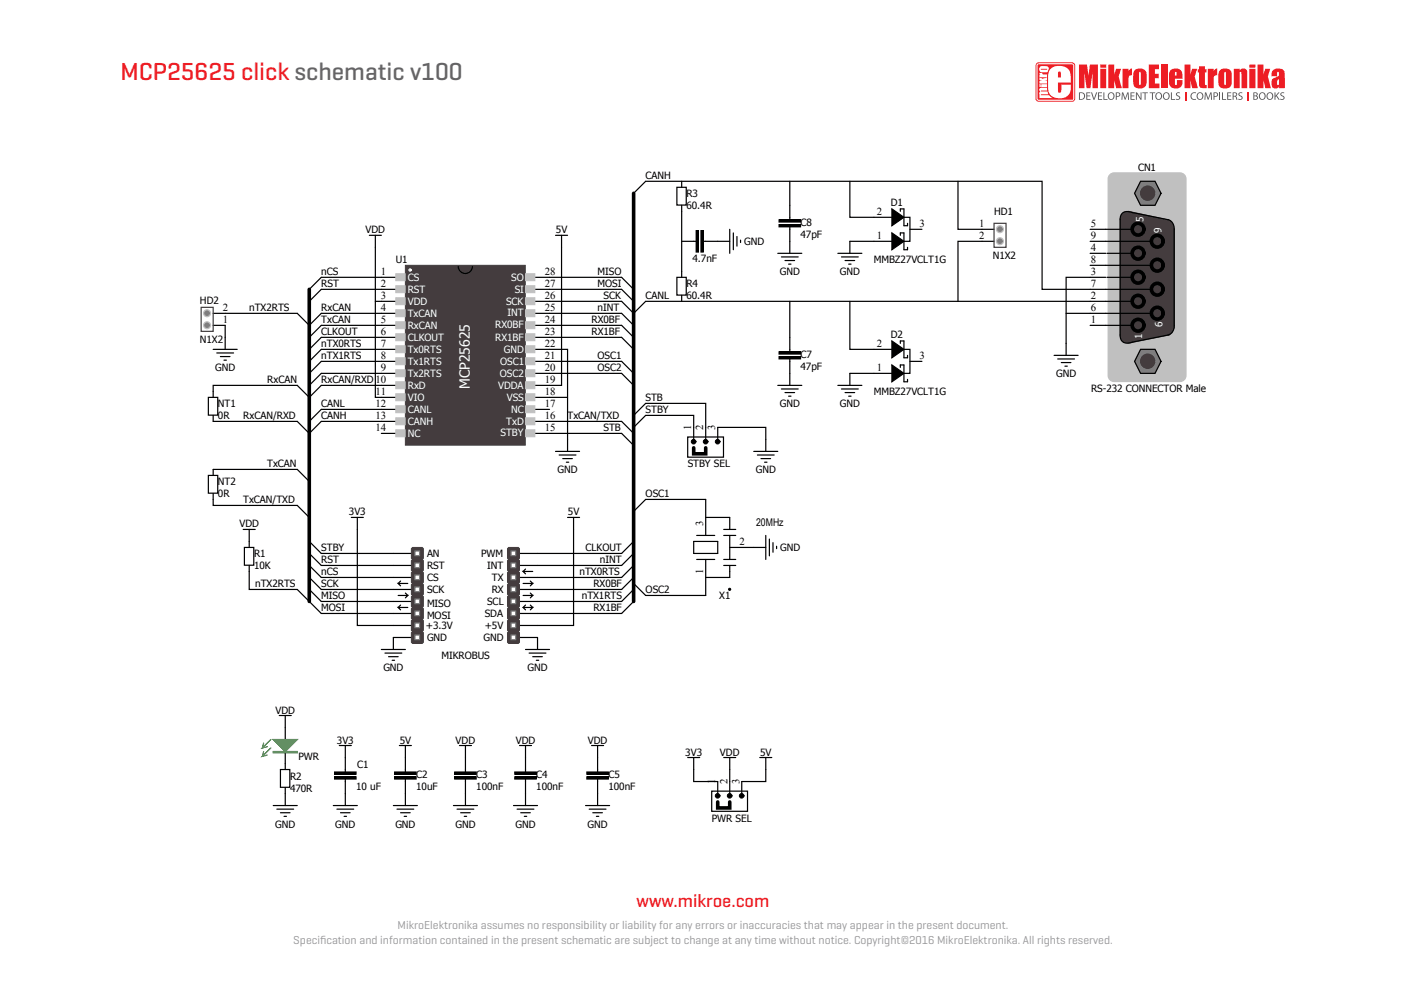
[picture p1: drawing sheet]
<svg xmlns="http://www.w3.org/2000/svg" width="297mm" height="210mm" viewBox="0 0 297 210" stroke-linecap="round" stroke-linejoin="round" font-family="sans-serif">
<!-- layer: Layer 1 -->
<g fill="#ed1d24">
<path d="M218.9 13.4l.5-.2h7a.69 .69 0 0 1 .7 .7v6.9a.69 .69 0 0 1-.7 .7h-7a.69 .69 0 0 1-.7-.7v-6.9z"/>
<path d="M227.9 13.6h1.7l.3 2.4 .3-2.4h1.7v5h-1.1v-3.3l-.5 3.3h-.8l-.4-3.3v3.3h-1.2z"/>
<path d="M234.1 13.6h1.3v2.1l.4-1.2h1l-.5 1.7 .7 2.4h-1.2l-.4-1.8v1.8h-1.3z"/>
<path d="M237.1 14.5h1.3l-.1 .6 .4-.5 .4-.1v1.4l-.5 .1-.2 .3v2.3h-1.3z"/>
<path d="M242.7 13.6h2.1v1h-.8v1h.8v.9h-.8v1.1h.9v1h-2.2z"/>
<path d="M245.2 13.6h1.3v5h-1.3z"/>
<path d="M250.2 13.6h1.2v2.1l.4-1.2h1.1l-.5 1.7 .6 2.4h-1.2l-.4-1.8v1.8h-1.2z"/>
<path d="M253.3 14h1.2v.6h.4v.7h-.4v2.2l.1 .4 .3 .1v.6h-.5a.92 .92 0 0 1-1-.2 .92 .92 0 0 1-.1-1v-2.1h-.3v-.7h.3z"/>
<path d="M255.1 14.5h1.3l-.1 .6 .4-.5 .4-.1v1.4l-.5 .1-.2 .3v2.3h-1.3z"/>
<path d="M260.6 14.5h1.3v.4a.91 .91 0 0 1 1.2-.3 .91 .91 0 0 1 .4 1.2v2.8h-1.3v-3.2l-.1-.2-.2 .2v3.2h-1.3z"/>
<path d="M265.6 13.6h1.3v2.1l.4-1.2h1l-.5 1.7 .7 2.4h-1.2l-.4-1.8v1.8h-1.3z"/>
<path d="M232.4 13.6h1.3v.7h-1.3zM232.4 14.5h1.3v4.1h-1.3z"/>
<path d="M239.7 14.8a1.46 1.46 0 0 1 1.7-.3 1.46 1.46 0 0 1 .8 1.5v1a1.46 1.46 0 0 1-1.1 1.7 1.46 1.46 0 0 1-1.7-1v-2zM240.7 15.2l-.1 2.3 .2 .5 .2-.2v-2.1l-.1-.4z"/>
<path d="M247.4 14.8a1.5 1.5 0 0 1 1.6-.2 1.5 1.5 0 0 1 .8 1.5v.6h-1.6v1.2h.4v-1h1.2a1.45 1.45 0 0 1-1.3 1.8 1.45 1.45 0 0 1-1.6-1.6l.1-1.8zM248.3 15.2l-.1 .8h.3v-.7z"/>
<path d="M257.7 14.8a1.46 1.46 0 0 1 1.7-.3 1.46 1.46 0 0 1 .8 1.5v1a1.46 1.46 0 0 1-1.1 1.7 1.46 1.46 0 0 1-1.7-1v-2zM258.7 15.2l-.1 2.3 .2 .5 .2-.2v-2.1l-.1-.4z"/>
<path d="M263.9 13.6h1.3v.7h-1.3zM263.9 14.5h1.3v4.1h-1.3z"/>
<path d="M269 14.8a1.44 1.44 0 0 1 1.5-.3 1.44 1.44 0 0 1 .9 1.2v2.9h-1.2v-.3a.91 .91 0 0 1-1.2 .3 .91 .91 0 0 1-.4-1.2v-.3a2.24 2.24 0 0 1 1.5-1.1l.1-.6-.2-.2-.2 .1v.8h-1.2v-.8zM270 16.8a.86 .86 0 0 0 0 1.2l.2-.2v-1.1z"/>
</g>
<g fill="#fff">
<path d="M219.2 13.4l-.3 .5 .1 7.2 .4 .2 7.3-.1 .2-.4v-7.2l-.5-.2zM219.3 13.6h7.1l.3 .1v7.1l-.1 .2-7.2 .1-.2-.2v-7z"/>
<path d="M219.6 17.8v.6h.2v-.6zM219.5 15.4l.3 .4h-.2v.5h1.6v-.6h-.9l-.1-.3zM220 17.8v.6h1.2v-.6zM219.6 16.4v.5l.5 .2h-.5v.6h1.6v-.6h-.6l.6-.2v-.5l-.9 .2zM219.7 18.6l-.2 .4 .2 .4-.2 .3 .2 .4h-.1v.6h2.8l-.8-.6h-1.7v-.2h1.6l-.2-.6-1.4-.1 1.3-.1v-.5zM219.7 14.1a.74 .74 0 0 0-.1 .9 .74 .74 0 0 0 .9 .3l.8-.1a.74 .74 0 0 0-.2-1.2zM219.9 14.6h1.3l-1.1 .1z"/>
<path d="M222 14.5a2.77 2.77 0 0 1 4 .6l.2 1v1.4h-2.7v1.6l.1 .5a.53 .53 0 0 0 .6-.3 .53 .53 0 0 0 0-.5v-.9h2a2.31 2.31 0 0 1-3 2.8 2.06 2.06 0 0 1-1.8-2.5l.1-2.7zM223.5 15.2v1.2h.6l-.1-1.2-.2-.1z"/>
</g>
<g fill="#ed1d24">
<path d="M250.3 19.5h.4v1.7h-.4z"/>
<path d="M263.4 19.5h.4v1.7h-.4z"/>
</g>
<g fill="#58595b">
<path d="M229.5 19.5h.8v.2h-.6v.5h.6v.1h-.6v.6h.7v.2h-.9z"/>
<path d="M230.5 19.5h.2l.4 1.4 .4-1.4h.3l-.6 1.6h-.2z"/>
<path d="M231.9 19.5h.9v.2h-.7v.5h.6v.1h-.6v.6h.7v.2h-.9z"/>
<path d="M233.1 19.5h.2v1.4h.7v.2h-.9z"/>
<path d="M237 19.5h.3l.4 1.3 .4-1.3h.3l.1 1.6h-.2l-.1-1.4-.5 1.4h-.1l-.4-1.4-.1 1.4h-.2z"/>
<path d="M238.8 19.5h.9v.2h-.7v.5h.6v.1h-.6v.6h.7v.2h-.9z"/>
<path d="M240 19.5h.2l.8 1.3-.1-1.3h.2v1.6h-.2l-.8-1.3v1.3h-.1z"/>
<path d="M241.3 19.5h1.2v.2h-.5v1.4h-.2v-1.4h-.5z"/>
<path d="M242.9 19.5h1.1v.2h-.5v1.4h-.2v-1.4h-.4z"/>
<path d="M247.3 19.5h.2v1.4h.7v.2h-.9z"/>
<path d="M248.5 19.7l.4-.2 .3 .1v.1l-.6 .1v.2l.3 .2a.46 .46 0 0 1 .4 .4 .46 .46 0 0 1-.2 .4h-.7v-.2l.4 .1 .3-.1v-.3l-.3-.1a.45 .45 0 0 1-.3-.7z"/>
<path d="M251.7 19.7l.6-.2 .4 .1-.1 .1a.64 .64 0 0 0-.9 .6 .64 .64 0 0 0 .9 .6l.1 .1a.82 .82 0 0 1-1.1-.2 .82 .82 0 0 1 .1-1.1z"/>
<path d="M254.5 19.5h.3l.4 1.3 .5-1.3h.2l.1 1.6h-.2v-1.4l-.5 1.4h-.2l-.4-1.4-.1 1.4h-.2z"/>
<path d="M257.6 19.5h.2v1.6h-.2z"/>
<path d="M258.1 19.5h.2v1.4h.7v.2h-.9z"/>
<path d="M259.2 19.5h.9v.2h-.7v.5h.6v.1h-.6v.6h.7v.2h-.9z"/>
<path d="M261.6 19.7l.5-.2 .3 .1v.1l-.6 .1v.2l.3 .2a.46 .46 0 0 1 .4 .4 .46 .46 0 0 1-.2 .4h-.7v-.2l.4 .1 .3-.1v-.3l-.3-.1a.45 .45 0 0 1-.4-.7z"/>
<path d="M269.2 19.5h.2v.8l.6-.8h.3l-.6 .7 .6 .9h-.2l-.5-.8-.2 .2v.6h-.2z"/>
<path d="M270.5 19.7l.4-.2 .4 .1-.1 .1-.5 .1v.2l.3 .2a.46 .46 0 0 1 .3 .4 .46 .46 0 0 1-.2 .4h-.7l.1-.2 .3 .1 .3-.1v-.3l-.2-.1a.45 .45 0 0 1-.4-.7z"/>
<path d="M227.9 19.5a.88 .88 0 0 1 1.3 .8 .88 .88 0 0 1-1.3 .8zM228.1 19.7v1.2a.66 .66 0 0 0 .9-.6 .66 .66 0 0 0-.9-.6z"/>
<path d="M234 20.3a.76 .76 0 0 1 1.5 0 .76 .76 0 0 1-1.5 0zM234.3 19.9a.58 .58 0 0 0 0 .8 .58 .58 0 0 0 .8 .1 .58 .58 0 0 0 .1-.9 .58 .58 0 0 0-.9 0z"/>
<path d="M235.7 19.5a.58 .58 0 0 1 .7 .1 .58 .58 0 0 1 .1 .7l-.6 .2v.6h-.2zM235.9 19.7v.6h.4a.32 .32 0 0 0 .2-.3 .32 .32 0 0 0-.2-.3z"/>
<path d="M244 20.3a.76 .76 0 0 1 1.5 0 .76 .76 0 0 1-1.5 0zM244.4 19.9a.58 .58 0 0 0-.1 .8 .58 .58 0 0 0 .8 .1 .58 .58 0 0 0 .1-.9 .58 .58 0 0 0-.8 0z"/>
<path d="M245.6 20.3a.76 .76 0 0 1 1.5 0 .76 .76 0 0 1-1.5 0zM246 19.9a.58 .58 0 0 0-.1 .8 .58 .58 0 0 0 .8 .1 .58 .58 0 0 0 .1-.9 .58 .58 0 0 0-.8 0z"/>
<path d="M252.7 20.3a.8 .8 0 0 1 1.6 0 .8 .8 0 0 1-1.6 0zM253.1 19.9a.58 .58 0 0 0-.1 .8 .58 .58 0 0 0 .9 .1 .58 .58 0 0 0 0-.9 .58 .58 0 0 0-.8 0z"/>
<path d="M256.3 19.5a.58 .58 0 0 1 .8 .1 .58 .58 0 0 1 .1 .7l-.7 .2v.6h-.2zM256.5 19.7v.6h.4a.32 .32 0 0 0 .2-.3 .32 .32 0 0 0-.2-.3z"/>
<path d="M260.4 19.5a.55 .55 0 0 1 .7 0 .55 .55 0 0 1 .1 .7l-.2 .1 .4 .8h-.2l-.2-.6-.2-.1h-.2v.7h-.2zM260.6 19.7v.6l.5-.2v-.3z"/>
<path d="M264.8 19.5a.52 .52 0 0 1 .6 0 .52 .52 0 0 1 .2 .7h-.2a.47 .47 0 0 1 .3 .7 .47 .47 0 0 1-.6 .2h-.3zM265 19.7v.5l.4-.1v-.3zM265 20.3v.6l.5-.1v-.3z"/>
<path d="M265.9 20.3a.76 .76 0 0 1 1.5 0 .76 .76 0 0 1-1.5 0zM266.3 19.9a.58 .58 0 0 0-.1 .8 .58 .58 0 0 0 .8 .1 .58 .58 0 0 0 .1-.9 .58 .58 0 0 0-.8 0z"/>
<path d="M267.5 20.3a.76 .76 0 0 1 1.5 0 .76 .76 0 0 1-1.5 0zM267.9 19.9a.58 .58 0 0 0-.1 .8 .58 .58 0 0 0 .8 .1 .58 .58 0 0 0 .1-.9 .58 .58 0 0 0-.8 0z"/>
</g>
<g fill="none" stroke="#000" stroke-width=".25">
<path d="M83.1 116.9h3.8M83.1 119.5h3.8M109.7 116.9h3.8M109.7 119.5h3.8M83.1 122h3.8M83.1 124.5h3.8M83.1 127.1h3.8M83.1 129.6h3.8M83.1 132.1h3.8M83.1 134.7h3.8M109.7 122h3.8M109.7 124.5h3.8"/>
<path d="M109.7 127.1h3.8M109.7 129.6h3.8M109.7 132.1h3.8M109.7 134.7h3.8"/>
</g>
<path d="M87.2 115.7h2l.2 .2v2l-.2 .3h-2l-.3-.3v-2z" fill-rule="evenodd" fill="#443c3e"/>
<path d="M86.9 115.9l.3-.2h2l.2 .2v2l-.2 .3h-2l-.3-.3z" fill="none" stroke="#443c3e" stroke-width=".21"/>
<path d="M87.2 118.2h2l.2 .2v2.1l-.2 .2h-2l-.3-.2v-2.1z" fill-rule="evenodd" fill="#443c3e"/>
<path d="M86.9 118.4l.3-.2h2l.2 .2v2.1l-.2 .2h-2l-.3-.2z" fill="none" stroke="#443c3e" stroke-width=".21"/>
<g fill="#fff" stroke="#808080" stroke-width=".25">
<path d="M87.7 116.4h.9v1h-.9z"/>
<path d="M87.7 119h.9v.9h-.9z"/>
</g>
<path d="M87.2 120.7h2l.2 .3v2l-.2 .3h-2l-.3-.3v-2z" fill-rule="evenodd" fill="#443c3e"/>
<path d="M86.9 121l.3-.3h2l.2 .3v2l-.2 .3h-2l-.3-.3z" fill="none" stroke="#443c3e" stroke-width=".21"/>
<path d="M87.2 123.3h2l.2 .2v2l-.2 .3h-2l-.3-.3v-2z" fill-rule="evenodd" fill="#443c3e"/>
<path d="M86.9 123.5l.3-.2h2l.2 .2v2l-.2 .3h-2l-.3-.3z" fill="none" stroke="#443c3e" stroke-width=".21"/>
<g fill="#fff" stroke="#808080" stroke-width=".25">
<path d="M87.7 121.5h.9v1h-.9z"/>
<path d="M87.7 124h.9v1h-.9z"/>
</g>
<path d="M87.2 125.8h2l.2 .3v2l-.2 .2h-2l-.3-.2v-2z" fill-rule="evenodd" fill="#443c3e"/>
<path d="M86.9 126.1l.3-.3h2l.2 .3v2l-.2 .2h-2l-.3-.2z" fill="none" stroke="#443c3e" stroke-width=".21"/>
<path d="M87.2 128.3h2l.2 .3v2l-.2 .3h-2l-.3-.3v-2z" fill-rule="evenodd" fill="#443c3e"/>
<path d="M86.9 128.6l.3-.3h2l.2 .3v2l-.2 .3h-2l-.3-.3z" fill="none" stroke="#443c3e" stroke-width=".21"/>
<g fill="#fff" stroke="#808080" stroke-width=".25">
<path d="M87.7 126.6h.9v.9h-.9z"/>
<path d="M87.7 129.1h.9v1h-.9z"/>
</g>
<path d="M87.2 130.9h2l.2 .2v2.1l-.2 .2h-2l-.3-.2v-2.1z" fill-rule="evenodd" fill="#443c3e"/>
<path d="M86.9 131.1l.3-.2h2l.2 .2v2.1l-.2 .2h-2l-.3-.2z" fill="none" stroke="#443c3e" stroke-width=".21"/>
<path d="M87.2 133.4h2l.2 .3v2l-.2 .2h-2l-.3-.2v-2z" fill-rule="evenodd" fill="#443c3e"/>
<path d="M86.9 133.7l.3-.3h2l.2 .3v2l-.2 .2h-2l-.3-.2z" fill="none" stroke="#443c3e" stroke-width=".21"/>
<g fill="#fff" stroke="#808080" stroke-width=".25">
<path d="M87.7 131.6h.9v1h-.9z"/>
<path d="M87.7 134.2h.9v.9h-.9z"/>
</g>
<path d="M107.5 115.7h2l.2 .2v2l-.2 .3h-2l-.3-.3v-2z" fill-rule="evenodd" fill="#443c3e"/>
<path d="M107.2 115.9l.3-.2h2l.2 .2v2l-.2 .3h-2l-.3-.3z" fill="none" stroke="#443c3e" stroke-width=".21"/>
<path d="M107.5 118.2h2l.2 .2v2.1l-.2 .2h-2l-.3-.2v-2.1z" fill-rule="evenodd" fill="#443c3e"/>
<path d="M107.2 118.4l.3-.2h2l.2 .2v2.1l-.2 .2h-2l-.3-.2z" fill="none" stroke="#443c3e" stroke-width=".21"/>
<g fill="#fff" stroke="#808080" stroke-width=".25">
<path d="M108 116.4h.9v1h-.9z"/>
<path d="M108 119h.9v.9h-.9z"/>
</g>
<path d="M107.5 120.7h2l.2 .3v2l-.2 .3h-2l-.3-.3v-2z" fill-rule="evenodd" fill="#443c3e"/>
<path d="M107.2 121l.3-.3h2l.2 .3v2l-.2 .3h-2l-.3-.3z" fill="none" stroke="#443c3e" stroke-width=".21"/>
<path d="M107.5 123.3h2l.2 .2v2l-.2 .3h-2l-.3-.3v-2z" fill-rule="evenodd" fill="#443c3e"/>
<path d="M107.5 123.3h2l.2 .2v2l-.2 .3h-2l-.3-.3v-2z" fill="none" stroke="#443c3e" stroke-width=".21"/>
<g fill="#fff" stroke="#808080" stroke-width=".25">
<path d="M108 121.5h.9v1h-.9z"/>
<path d="M108 124h.9v1h-.9z"/>
</g>
<path d="M107.5 125.8h2l.2 .3v2l-.2 .2h-2l-.3-.2v-2z" fill-rule="evenodd" fill="#443c3e"/>
<path d="M107.2 126.1l.3-.3h2l.2 .3v2l-.2 .2h-2l-.3-.2z" fill="none" stroke="#443c3e" stroke-width=".21"/>
<path d="M107.5 128.3h2l.2 .3v2l-.2 .3h-2l-.3-.3v-2z" fill-rule="evenodd" fill="#443c3e"/>
<path d="M107.2 128.6l.3-.3h2l.2 .3v2l-.2 .3h-2l-.3-.3z" fill="none" stroke="#443c3e" stroke-width=".21"/>
<g fill="#fff" stroke="#808080" stroke-width=".25">
<path d="M108 126.6h.9v.9h-.9z"/>
<path d="M108 129.1h.9v1h-.9z"/>
</g>
<path d="M107.5 130.9h2l.2 .2v2.1l-.2 .2h-2l-.3-.2v-2.1z" fill-rule="evenodd" fill="#443c3e"/>
<path d="M107.2 131.1l.3-.2h2l.2 .2v2.1l-.2 .2h-2l-.3-.2z" fill="none" stroke="#443c3e" stroke-width=".21"/>
<path d="M107.5 133.4h2l.2 .3v2l-.2 .2h-2l-.3-.2v-2z" fill-rule="evenodd" fill="#443c3e"/>
<path d="M107.2 133.7l.3-.3h2l.2 .3v2l-.2 .2h-2l-.3-.2z" fill="none" stroke="#443c3e" stroke-width=".21"/>
<g fill="#fff" stroke="#808080" stroke-width=".25">
<path d="M108 131.6h.9v1h-.9z"/>
<path d="M108 134.2h.9v.9h-.9z"/>
</g>
<g fill="none" stroke="#000" stroke-width=".25">
<path d="M143 39.6h2v3.7h-2zM144 38.3v1.3M143 58.6h2v3.7h-2zM144 43.4v1.2M144 57.3v1.3M144 51h3M148.6 51h3M166.8 43.4v3M166.8 47.9v3.1M230.3 51h3.3M230.3 48.4h3.3M230.3 53.5h3.3"/>
<path d="M230.3 56.1h3.3M230.3 58.6h3.3M144 62.4v1.3M166.8 71.3v3M166.8 75.8v3.1M230.3 61.1h3.3M230.3 63.7h3.3M230.3 66.2h3.3M230.3 68.7h3.3M44 84h2v3.7h-2zM45 82.7v1.3M45 87.8v1.2"/>
<path d="M45 99.2v1.2M145.3 92.3h7.5v4.3h-7.5zM146.5 90.3v2.5M149.1 90.3v2.5M151.6 92.8v-2.5h10.2v5.1M159.2 95.4h5.1M160 96.1h3.5M160.7 96.9h2.1M161.5 97.7h.5M44 100.4h2v3.8h-2zM45 104.2v1.3M51.6 115.7h2v3.7h-2z"/>
<path d="M52.6 114.4v1.3M52.6 119.5v1.2M74.2 109.3h2.5M75.5 109.3v22.8h7.6M119.9 109.3h2.5M121.2 109.3v22.8h-7.7M80.6 137.2h5M81.3 138h3.6M82.1 138.7h2M82.8 139.5h.5M83.1 134.7v2.5M84.1 125.8h2l-.5 .5"/>
<path d="M84.6 127.8l-.5 .5M84.6 122.8l-.5 .5M85.6 125.3l.5 .5M86.1 128.3h-2l.5 .5M86.1 123.3h-2l.5 .5M110.5 123.3h2l-.5 .5M110.5 125.8h2l-.5 .5M110.5 128.3h2l-.5 .5M110.5 128.3l.5 .5M111 120.2l-.5 .5M111 127.8l-.5 .5M111 137.2h5.1"/>
<path d="M111.8 138h3.5M112 122.8l.5 .5M112 125.3l.5 .5M112 127.8l.5 .5M112.5 120.7h-2l.5 .5M112.5 138.7h2.1M113.3 139.5h.5M113.5 134.7v2.5M71.7 157.5h2.5M72.9 157.5v5.6M84.4 157.5h2.5M85.6 157.5v5.6"/>
<path d="M97.1 157.5h2.5M98.3 157.5v5.6M109.7 157.5h2.6M111 157.5v5.6M125 157.5h2.5M126.2 157.5v5.6M59.2 162.6h2v3.7h-2zM60.3 161.3v1.3M60.3 166.4v1.3M70.4 170.2h5.1M71.2 170.9h3.5M71.9 171.7h2.1"/>
<path d="M72.7 172.5h.5M72.9 164.6v5.6M83.1 170.2h5.1M83.9 170.9h3.5M84.6 171.7h2M85.4 172.5h.5M85.6 164.6v5.6M95.8 170.2h5.1M96.5 170.9h3.6M97.3 171.7h2M98.1 172.5h.5M98.3 164.6v5.6"/>
<path d="M108.5 170.2h5M109.2 170.9h3.6M110 171.7h2M110.8 172.5h.5M111 164.6v5.6M123.7 170.2h5.1M124.5 170.9h3.5M125.2 171.7h2M126 172.5h.5M126.2 164.6v5.6M145.3 160h2.5M146.5 160v5.1h5.1v2.5"/>
<path d="M150.3 167.1h7.6v4.3h-7.6zM152.9 160h2.5M154.1 160v7.6M160.5 160h2.5M161.8 160v5.1h-5.1v2.5"/>
</g>
<g fill="#000">
<path d="M147 48.7h.6v4.6h-.6z" fill-rule="evenodd"/>
<path d="M148.1 48.7h.5v4.6h-.5z" fill-rule="evenodd"/>
<path d="M164.6 47.4h4.5v.5h-4.5z" fill-rule="evenodd"/>
<path d="M164.6 46.4h4.5v.5h-4.5z" fill-rule="evenodd"/>
<path d="M164.6 75.3h4.5v.5h-4.5z" fill-rule="evenodd"/>
<path d="M164.6 74.3h4.5v.5h-4.5z" fill-rule="evenodd"/>
<path d="M70.7 164.1h4.5v.5h-4.5z" fill-rule="evenodd"/>
<path d="M70.7 163.1h4.5v.5h-4.5z" fill-rule="evenodd"/>
<path d="M83.3 164.1h4.6v.5h-4.6z" fill-rule="evenodd"/>
<path d="M83.3 163.1h4.6v.5h-4.6z" fill-rule="evenodd"/>
<path d="M96 164.1h4.6v.5h-4.6z" fill-rule="evenodd"/>
<path d="M96 163.1h4.6v.5h-4.6z" fill-rule="evenodd"/>
<path d="M108.7 164.1h4.6v.5h-4.6z" fill-rule="evenodd"/>
<path d="M108.7 163.1h4.6v.5h-4.6z" fill-rule="evenodd"/>
<path d="M123.9 164.1h4.6v.5h-4.6z" fill-rule="evenodd"/>
<path d="M123.9 163.1h4.6v.5h-4.6z" fill-rule="evenodd"/>
</g>
<g fill="none" stroke="#000" stroke-width=".21">
<path d="M147 48.7h.6v4.6h-.6zM148.1 48.7h.5v4.6h-.5zM164.6 47.4h4.5v.5h-4.5zM164.6 46.4h4.5v.5h-4.5zM164.6 75.3h4.5v.5h-4.5zM164.6 74.3h4.5v.5h-4.5zM70.7 164.1h4.5v.5h-4.5zM70.7 163.1h4.5v.5h-4.5zM83.3 164.1h4.6v.5h-4.6zM83.3 163.1h4.6v.5h-4.6zM96 164.1h4.6v.5h-4.6zM96 163.1h4.6v.5h-4.6z"/>
<path d="M108.7 164.1h4.6v.5h-4.6zM108.7 163.1h4.6v.5h-4.6zM123.9 164.1h4.6v.5h-4.6zM123.9 163.1h4.6v.5h-4.6z"/>
</g>
<path d="M133.8 40.8v86.3M65.3 61.1v66M146.5 94.6v1.3h2.6v-1.3M151.6 169.4v1.3h2.5v-1.3" fill="none" stroke="#000" stroke-width=".76"/>
<g fill="#000" stroke="#000" stroke-width=".21">
<path d="M146.1 93.1a.48 .48 0 0 0 .3 .7 .48 .48 0 0 0 .6-.5h-.5h.5a.48 .48 0 0 0-.3-.4 .48 .48 0 0 0-.6 .2zM146.5 93.3h.5z" fill-rule="evenodd"/>
<path d="M148.6 93.1a.48 .48 0 0 0 .3 .7 .48 .48 0 0 0 .6-.5h-.5h.5a.48 .48 0 0 0-.3-.4 .48 .48 0 0 0-.6 .2zM149 93.3h.5z" fill-rule="evenodd"/>
<path d="M151.2 93.1a.48 .48 0 0 0 .2 .7 .48 .48 0 0 0 .7-.5h-.5h.5a.48 .48 0 0 0-.4-.4 .48 .48 0 0 0-.5 .2zM151.6 93.3h.5z" fill-rule="evenodd"/>
<path d="M151.2 167.9a.48 .48 0 0 0 .2 .7 .48 .48 0 0 0 .7-.4l-.5-.1 .5 .1a.48 .48 0 0 0-.4-.5 .48 .48 0 0 0-.5 .2zM151.6 168.1l.5 .1z" fill-rule="evenodd"/>
<path d="M153.7 167.9a.48 .48 0 0 0 .3 .7 .48 .48 0 0 0 .6-.4l-.5-.1 .5 .1a.48 .48 0 0 0-.3-.5 .48 .48 0 0 0-.6 .2zM154.1 168.1l.5 .1z" fill-rule="evenodd"/>
<path d="M156.3 167.9a.48 .48 0 0 0 .2 .7 .48 .48 0 0 0 .6-.4l-.4-.1 .4 .1a.48 .48 0 0 0-.3-.5 .48 .48 0 0 0-.5 .2zM156.7 168.1l.4 .1z" fill-rule="evenodd"/>
</g>
<path d="M234.3 37l.7-.4 .4-.1h13.9a1.27 1.27 0 0 1 1.2 1.3v41.5a1.27 1.27 0 0 1-1.2 1.3h-13.9a1.27 1.27 0 0 1-1.3-1.3v-41.5z" fill="#c0c0c0"/>
<path d="M234.3 37l.7-.4 .4-.1h13.9a1.27 1.27 0 0 1 1.2 1.3v41.5a1.27 1.27 0 0 1-1.2 1.3h-13.9a1.27 1.27 0 0 1-1.3-1.3v-41.5z" fill="none" stroke="#c0c0c0" stroke-width=".25"/>
<path d="M236.9 45.4l.5-.5 1-.3 8.1 1.8 .8 .3 .5 .7 .2 1v20.8l-.5 1.1-.5 .5-8.6 1.7-1-.2-.5-.5-.3-.8v-24.8z" fill-rule="evenodd" fill="#443c3e"/>
<path d="M236.9 45.4l.5-.5 1-.3 8.1 1.8 .8 .3 .5 .7 .2 1v20.8l-.5 1.1-.5 .5-8.6 1.7-1-.2-.5-.5-.3-.8v-24.8z" fill="none" stroke="#443c3e" stroke-width=".21"/>
<path d="M233.6 56.1h9.6M233.6 51h9.6M233.6 48.4h5.6M233.8 58.6h5.4M233.8 53.5h5.4M237 45.1a2.08 2.08 0 0 1 2.2-.2l7.6 1.5 .4 .2a2.08 2.08 0 0 1 .8 1.8v20.3a1.88 1.88 0 0 1-1.2 2.1l-7.8 1.5a1.6 1.6 0 0 1-2.4-1.5v-24.6zM233.6 66.2h9.6M233.6 61.1h9.6M233.6 68.7h5.8M233.6 63.7h5.6" fill="none" stroke="#000" stroke-width=".25"/>
<g fill="none" stroke="#000" stroke-width=".76">
<circle cx="240.4" cy="58.6" r="1.24"/>
<circle cx="240.4" cy="53.5" r="1.24"/>
<circle cx="240.4" cy="48.4" r="1.24"/>
<circle cx="244.5" cy="56" r="1.24"/>
<circle cx="244.5" cy="51" r="1.24"/>
<circle cx="240.4" cy="68.7" r="1.24"/>
<circle cx="240.4" cy="63.6" r="1.24"/>
<circle cx="244.5" cy="61.1" r="1.24"/>
<circle cx="244.5" cy="66.2" r="1.24"/>
</g>
<path d="M240.9 38.3h3.1l1.2 2.5-1.2 2.6h-3.1l-1.2-2.6z" fill-rule="evenodd" fill="#808080"/>
<path d="M240.9 38.3h3.1l1.2 2.5-1.2 2.6h-3.1l-1.2-2.6z" fill="none" stroke="#808080" stroke-width=".21"/>
<path d="M240.9 38.3h3.1l1.2 2.5-1.2 2.6h-3.1l-1.2-2.6z" fill="none" stroke="#000" stroke-width=".25"/>
<circle cx="242.4" cy="40.8" r="1.75" fill="#443c3e" stroke="#808080" stroke-width=".21"/>
<path d="M240.9 73.8h3.1l1.2 2.5-1.2 2.6h-3.1l-1.2-2.6z" fill-rule="evenodd" fill="#808080"/>
<path d="M240.9 73.8h3.1l1.2 2.5-1.2 2.6h-3.1l-1.2-2.6z" fill="none" stroke="#808080" stroke-width=".21"/>
<path d="M240.9 73.8h3.1l1.2 2.5-1.2 2.6h-3.1l-1.2-2.6z" fill="none" stroke="#000" stroke-width=".25"/>
<circle cx="242.4" cy="76.3" r="1.75" fill="#443c3e" stroke="#808080" stroke-width=".21"/>
<g fill="none" stroke="#000" stroke-width=".25">
<path d="M166.8 38.3v5.1M179.5 38.3v7.6h8.9M202.4 38.3v10.1h7.6M116.1 58.6h15.2M131.3 58.6l2.5 2.5M133.8 40.8l2.6-2.5h83.7v22.8h10.2M144 44.6v12.7M151.6 51h2.5M154.1 48.4v5.1M154.9 49.2v3.6M155.7 50v2M156.4 50.7v.5"/>
<path d="M164.3 53.5h5.1M165.1 54.3h3.5M165.8 55h2.1M166.6 55.8h.5M166.8 51v2.5M177 53.5h5.1M177.7 54.3h3.6M178.5 55h2M179.3 55.8h.5M188.4 51h-8.9v2.5M188.4 49.2l2.5 1.8-2.5 1.8zM188.4 44.1l2.5 1.8-2.5 1.8z"/>
<path d="M190.2 49.7v-.5h.7v3.6h.8v-.5M190.2 44.6v-.5h.7v3.6h.8v-.5M190.9 45.9h1.3v5.1h-1.3M192.2 48.4h2.6M210 51h-7.6v12.7M80.6 78.9h-12.7l-2.6 2.5M80.6 73.8h-12.7l-2.6 2.5M80.6 76.3h-12.7l-2.6 2.6M80.6 68.7h-12.7l-2.6 2.6M80.6 71.3h-12.7l-2.6 2.5M80.6 66.2h-12.7l-2.6 2.5M116.1 78.9h15.2l2.5 2.5"/>
<path d="M116.1 76.3h15.2l2.5 2.6M116.1 68.7h15.2l2.5 2.6M116.1 71.3h15.2l2.5 2.5M166.8 63.7v7.6M166.8 78.9v2.5M179.5 63.7v10.1h8.9M188.4 78.9h-8.9v2.5M188.4 77.1l2.5 1.8-2.5 1.8zM188.4 72l2.5 1.8-2.5 1.8zM190.2 72.5v-.5h.7v3.6h.8v-.5M190.2 77.6v-.5h.7v3.6h.8v-.5M190.9 73.8h1.3v5.1h-1.3"/>
<path d="M192.2 76.3h2.6M230.3 63.7h-93.9l-2.6 2.5M45 82.7v-1.3h17.8l2.5 2.6M45 89h17.8l2.5 2.6 2.6-2.6h12.7M45 99.2h17.8l2.5 2.5M80.6 86.5h-12.7l-2.6 2.5M116.1 89h15.2l2.5 2.6M116.1 91.6h15.2l2.5 2.5M164.3 81.4h5.1M165.1 82.2h3.5M165.8 82.9h2.1M166.6 83.7h.5"/>
<path d="M177 81.4h5.1M177.7 82.2h3.6M178.5 82.9h2M179.3 83.7h.5M45 105.5v1.3h17.8l2.5 2.5M65.3 114.4l2.6 2.5h15.2M65.3 116.9l2.6 2.6h15.2M65.3 119.5l2.6 2.5h15.2M133.8 114.4l-2.5 2.5h-17.8M133.8 116.9l-2.5 2.6h-17.8M133.8 119.5l-2.5 2.5h-17.8M65.3 122l2.6 2.5h15.2"/>
<path d="M65.3 124.5l2.6 2.6h15.2M65.3 127.1l2.6 2.5h15.2M133.8 122l-2.5 2.5h-17.8M133.8 124.5l-2.5 2.6h-17.8M133.8 127.1l-2.5 2.5h-17.8M60.3 153.7v2.5M60.3 158.8v2.5"/>
</g>
<path d="M188.4 49.2l2.5 1.8-2.5 1.8zM188.4 44.1l2.5 1.8-2.5 1.8zM188.4 77.1l2.5 1.8-2.5 1.8zM188.4 72l2.5 1.8-2.5 1.8z" fill="#000"/>
<g fill="#c0c0c0" stroke="#c0c0c0" stroke-width=".25">
<circle cx="211.2" cy="51" r=".74"/>
<circle cx="211.2" cy="48.4" r=".74"/>
</g>
<g fill="#808080" stroke="#808080" stroke-width=".21">
<circle cx="211.2" cy="51" r=".48"/>
<circle cx="211.2" cy="48.4" r=".48"/>
</g>
<path d="M210 47.2h2.5v5.1h-2.5z" fill="none" stroke="#443c3e" stroke-width=".25"/>
<path d="M57.7 158.8h5.1v.2h-5.1zM57.7 158.9h5.1" fill="none" stroke="#00bf00" stroke-width=".25"/>
<path d="M57.7 156.2h5.1l-2.5 2.6z" fill="#00bf00"/>
<path d="M55.7 158.8l-.3 1M55.7 157l-.3 1M57.2 158l-1.8 1.8 1-.3M57.2 156.2l-1.8 1.8 1-.2M57.7 156.2h5.1l-2.5 2.6z" fill="none" stroke="#00bf00" stroke-width=".25"/>
<g fill="none" stroke="#000" stroke-width=".25">
<path d="M78 49.7h2.6M79.3 49.7v34.3h4.3M83.6 58.6h-15.7l-2.6 2.5M99.8 56.3a1.5 1.5 0 0 1-1.5 1.5 1.5 1.5 0 0 1-1.5-1.5M113 58.6h3.1M117.4 49.7h2.5M118.6 49.7v31.7h-5.6M230.3 58.6h-5.1v16.5M45 68.7h2.6v5.1M45 66.2h17.8l2.5 2.5M45 73.8h5.1M45.8 74.6h3.5"/>
<path d="M46.6 75.3h2M47.3 76.1h.5M79.3 63.7h4.3M80.6 68.7h3M80.6 66.2h3M80.6 73.8h3M80.6 71.3h3M80.6 76.3h3M80.6 78.9h3M83.6 61.1h-15.7l-2.6 2.6M113 73.8h6.9v21.6M113 68.7h3.1"/>
<path d="M113 66.2h18.3l2.5 2.5M113 61.1h18.3l2.5 2.6M113 63.7h18.3l2.5 2.5M113 71.3h3.1M113 76.3h3.1M113 78.9h3.1M222.7 75.1h5M223.4 75.8h3.6M224.2 76.6h2M224.9 77.4h.6M225.2 66.2h5.1M80.6 86.5h3"/>
<path d="M80.6 89h3M80.6 91.6h3M83.6 81.4h-15.7l-2.6 2.6M113 84h6.9M113 86.5h3.1M113 89h3.1M113 91.6h3.1M117.4 95.4h5M118.1 96.1h3.6M118.9 96.9h2M119.6 97.7h.5M133.8 90.3l2.6-2.5h10.1v2.5"/>
<path d="M133.8 87.8l2.6-2.6h12.7v5.1M51.4 111.9h2.5M52.6 111.9v2.5M133.8 108l2.6-2.5h12.7v7.6M146.5 114.4h5.1v2.5h-5.1zM147.2 113.1h3.8M147.2 118.2h3.8M149.1 109.3h5v2.6M149.1 118.2v7.6h-12.7l-2.6-2.5M152.9 111.9h2.5M152.9 119.5h2.5M152.9 113.1h2.5"/>
<path d="M152.9 118.2h2.5M154.1 115.7h7.7M154.1 113.1v5.1M154.1 119.5v2.5h-5M161.8 113.1v5.1M162.5 113.9v3.5M163.3 114.6v2.1M164 115.4v.5M52.6 120.7v3.8h10.2l2.5 2.6M59 151.2h2.5M60.3 151.2v2.5M57.7 170.2h5.1"/>
<path d="M58.5 170.9h3.5M59.2 171.7h2.1M60 172.5h.5M60.3 167.6v2.6"/>
</g>
<g fill="#c0c0c0" stroke="#c0c0c0" stroke-width=".25">
<circle cx="43.7" cy="66.2" r=".74"/>
<circle cx="43.7" cy="68.7" r=".74"/>
</g>
<g fill="#808080" stroke="#808080" stroke-width=".21">
<circle cx="43.7" cy="66.2" r=".48"/>
<circle cx="43.7" cy="68.7" r=".48"/>
</g>
<path d="M42.5 64.9h2.5v5.1h-2.5z" fill="none" stroke="#443c3e" stroke-width=".25"/>
<path d="M85.6 56.1h25.4v37.9h-25.4z" fill="#443c3e" stroke="#443c3e" stroke-width=".21"/>
<g fill="#c0c0c0" stroke="#c0c0c0" stroke-width=".21">
<path d="M83.6 57.8h2v1.5h-2z"/>
<path d="M83.6 60.4h2v1.4h-2z"/>
<path d="M83.6 62.9h2v1.5h-2z"/>
<path d="M83.6 65.4h2v1.5h-2z"/>
<path d="M83.6 68h2v1.4h-2z"/>
<path d="M83.6 70.5h2v1.5h-2z"/>
<path d="M83.6 73h2v1.5h-2z"/>
<path d="M83.6 75.6h2v1.5h-2z"/>
<path d="M83.6 78.1h2v1.5h-2z"/>
<path d="M83.6 80.7h2v1.4h-2z"/>
<path d="M83.6 83.2h2v1.5h-2z"/>
<path d="M83.6 85.7h2v1.5h-2z"/>
<path d="M83.6 88.3h2v1.4h-2z"/>
<path d="M83.6 90.8h2v1.5h-2z"/>
<path d="M111 57.8h2v1.5h-2z"/>
<path d="M111 60.4h2v1.4h-2z"/>
<path d="M111 62.9h2v1.5h-2z"/>
<path d="M111 65.4h2v1.5h-2z"/>
<path d="M111 68h2v1.4h-2z"/>
<path d="M111 70.5h2v1.5h-2z"/>
<path d="M111 73h2v1.5h-2z"/>
<path d="M111 75.6h2v1.5h-2z"/>
<path d="M111 78.1h2v1.5h-2z"/>
<path d="M111 80.7h2v1.4h-2z"/>
<path d="M111 83.2h2v1.5h-2z"/>
<path d="M111 85.7h2v1.5h-2z"/>
<path d="M111 88.3h2v1.4h-2z"/>
<path d="M111 90.8h2v1.5h-2z"/>
</g>
<circle cx="86.6" cy="57" r=".23" fill="none" stroke="#fff" stroke-width=".25"/>
<circle cx="154.1" cy="124.5" r=".23" fill="#000" stroke="#000" stroke-width=".21"/>
<text font-size="5.3" fill="#ed1d24" x="25.4" y="16.9">MCP25625 click schematic v100</text>
<text font-size="3.9" fill="#ed1d24" x="134.5" y="191.6">www.mikroe.com</text>
<text font-size="3" fill="#fff" x="99.3" y="82.2" transform="rotate(-90 99.3 82.2)">MCP25625</text>
<g font-size="2.5" fill="#939399">
<text x="84" y="196.2">MikroElektronika assumes no responsibility or liability for any errors or inaccuracies that may appear in the present document.</text>
<text x="62" y="199.4">Specif</text>
<text x="67.6" y="199.4">ication and information contained in the present schematic are subject to change at any time without notice. Copyright©2016 MikroElektronika. All rights reserved.</text>
</g>
<g font-size="2.3">
<text x="185.2" y="45.4">2</text>
<text x="194.2" y="47.9">3</text>
<text x="206.8" y="47.9">1</text>
<text x="230.4" y="47.9">5</text>
<text x="185.2" y="50.5">1</text>
<text x="206.8" y="50.5">2</text>
<text x="230.4" y="50.5">9</text>
<text x="230.4" y="53">4</text>
<text x="80.4" y="58.1">1</text>
<text x="115.1" y="58.1">28</text>
<text x="230.4" y="55.5">8</text>
<text x="230.4" y="58.1">3</text>
<text x="47.1" y="65.7">2</text>
<text x="80.4" y="60.6">2</text>
<text x="80.4" y="63.2">3</text>
<text x="80.4" y="65.7">4</text>
<text x="115.1" y="65.7">25</text>
<text x="115.1" y="63.2">26</text>
<text x="115.1" y="60.6">27</text>
<text x="230.4" y="60.6">7</text>
<text x="230.4" y="63.2">2</text>
<text x="230.4" y="65.7">6</text>
<text x="47.1" y="68.2">1</text>
<text x="80.4" y="68.2">5</text>
<text x="80.4" y="70.8">6</text>
<text x="115.1" y="70.8">23</text>
<text x="115.1" y="68.2">24</text>
<text x="230.4" y="68.2">1</text>
<text x="80.4" y="73.3">7</text>
<text x="80.4" y="75.8">8</text>
<text x="115.1" y="75.8">21</text>
<text x="115.1" y="73.3">22</text>
<text x="185.2" y="73.3">2</text>
<text x="194.2" y="75.8">3</text>
<text x="79.3" y="80.9">10</text>
<text x="79.3" y="83.4">11</text>
<text x="80.4" y="78.4">9</text>
<text x="115.1" y="83.4">18</text>
<text x="115.1" y="80.9">19</text>
<text x="115.1" y="78.4">20</text>
<text x="185.2" y="78.4">1</text>
<text x="79.3" y="86">12</text>
<text x="79.3" y="88.5">13</text>
<text x="115.1" y="88.5">16</text>
<text x="115.1" y="86">17</text>
<text x="79.3" y="91.1">14</text>
<text x="115.1" y="91.1">15</text>
<text x="146" y="90.8" transform="rotate(-90 146 90.8)">1</text>
<text x="148.6" y="90.8" transform="rotate(-90 148.6 90.8)">2</text>
<text x="151.1" y="90.8" transform="rotate(-90 151.1 90.8)">3</text>
<text x="148.6" y="111.1" transform="rotate(-90 148.6 111.1)">3</text>
<text x="156.2" y="115.1">2</text>
<text x="148.6" y="121.4" transform="rotate(-90 148.6 121.4)">1</text>
<text x="151.1" y="165.6" transform="rotate(-90 151.1 165.6)">1</text>
<text x="153.6" y="165.6" transform="rotate(-90 153.6 165.6)">2</text>
<text x="156.2" y="165.6" transform="rotate(-90 156.2 165.6)">3</text>
</g>
<text font-size="2.2" x="159.7" y="111.1">20MHz</text>
<g font-size="2.1">
<text x="136.4" y="37.9">CANH</text>
<text x="145" y="41.7">R3</text>
<text x="240.4" y="36.1">CN1</text>
<text x="145" y="44.2">60.4R</text>
<text x="169.1" y="47.8">C8</text>
<text x="188.2" y="43.5">D1</text>
<text x="210" y="45.5">HD1</text>
<text x="77.2" y="49.3">VDD</text>
<text x="117.4" y="49.3">5V</text>
<text x="157.2" y="51.8">GND</text>
<text x="169.1" y="50.3">47pF</text>
<text x="67.9" y="58.2">nCS</text>
<text x="83.6" y="55.6">U1</text>
<text x="126.2" y="58.2">MISO</text>
<text x="146.3" y="55.4">4.7nF</text>
<text x="164.7" y="58.2">GND</text>
<text x="177.4" y="58.2">GND</text>
<text x="184.6" y="55.6">MMBZ27VCLT1G</text>
<text x="209.7" y="54.6">N1X2</text>
<text x="42.2" y="64.3">HD2</text>
<text x="52.6" y="65.8">nTX2RTS</text>
<text x="67.9" y="60.7">RST</text>
<text x="67.9" y="65.8">RxCAN</text>
<text x="126.2" y="60.7">MOSI</text>
<text x="126.2" y="65.8">nINT</text>
<text x="127.5" y="63.2">SCK</text>
<text x="136.4" y="63.2">CANL</text>
<text x="145" y="60.7">R4</text>
<text x="145" y="63.2">60.4R</text>
<text x="67.9" y="68.3">TxCAN</text>
<text x="67.9" y="70.9">CLKOUT</text>
<text x="125" y="68.3">RX0BF</text>
<text x="125" y="70.9">RX1BF</text>
<text x="188.2" y="71.4">D2</text>
<text x="42.2" y="72.4">N1X2</text>
<text x="67.9" y="73.4">nTX0RTS</text>
<text x="67.9" y="75.9">nTX1RTS</text>
<text x="126.2" y="75.9">OSC1</text>
<text x="169.1" y="75.7">C7</text>
<text x="45.5" y="78.5">GND</text>
<text x="56.4" y="81">RxCAN</text>
<text x="67.9" y="81">RxCAN/RXD</text>
<text x="126.2" y="78.5">OSC2</text>
<text x="169.1" y="78.2">47pF</text>
<text x="184.6" y="83.5">MMBZ27VCLT1G</text>
<text x="223.1" y="79.7">GND</text>
<text x="230.5" y="82.8">RS-232 CONNECTOR Male</text>
<text x="46" y="86.1">NT1</text>
<text x="46" y="88.6">0R</text>
<text x="51.4" y="88.6">RxCAN/RXD</text>
<text x="67.9" y="86.1">CANL</text>
<text x="67.9" y="88.6">CANH</text>
<text x="119.9" y="88.6">TxCAN/TXD</text>
<text x="136.4" y="84.8">STB</text>
<text x="136.4" y="87.3">STBY</text>
<text x="164.7" y="86.1">GND</text>
<text x="177.4" y="86.1">GND</text>
<text x="127.5" y="91.1">STB</text>
<text x="56.4" y="98.7">TxCAN</text>
<text x="117.8" y="100">GND</text>
<text x="145.3" y="98.7">STBY SEL</text>
<text x="159.6" y="100">GND</text>
<text x="46" y="102.6">NT2</text>
<text x="46" y="105.1">0R</text>
<text x="51.4" y="106.4">TxCAN/TXD</text>
<text x="136.4" y="105.1">OSC1</text>
<text x="50.6" y="111.4">VDD</text>
<text x="73.7" y="108.9">3V3</text>
<text x="120" y="108.9">5V</text>
<text x="53.7" y="117.8">R1</text>
<text x="67.9" y="116.5">STBY</text>
<text x="67.9" y="119">RST</text>
<text x="90.2" y="117.8">AN</text>
<text x="101.6" y="117.8">PWM</text>
<text x="123.7" y="116.5">CLKOUT</text>
<text x="126.7" y="119">nINT</text>
<text x="164.8" y="116.5">GND</text>
<text x="53.7" y="120.3">10K</text>
<text x="53.9" y="124.1">nTX2RTS</text>
<text x="67.9" y="121.6">nCS</text>
<text x="67.9" y="124.1">SCK</text>
<text x="90.2" y="120.3">RST</text>
<text x="90.2" y="122.8">CS</text>
<text x="90.2" y="125.4">SCK</text>
<text x="102.9" y="120.3">INT</text>
<text x="103.9" y="125.4">RX</text>
<text x="103.9" y="122.8">TX</text>
<text x="122.4" y="121.6">nTX0RTS</text>
<text x="125.3" y="124.1">RX0BF</text>
<text x="136.4" y="125.4">OSC2</text>
<text x="67.9" y="126.6">MISO</text>
<text x="67.9" y="129.2">MOSI</text>
<text x="90.2" y="130.7">MOSI</text>
<text x="90.2" y="128.2">MISO</text>
<text x="102.4" y="130.5">SDA</text>
<text x="102.9" y="127.9">SCL</text>
<text x="122.9" y="126.6">nTX1RTS</text>
<text x="125.3" y="129.2">RX1BF</text>
<text x="151.9" y="126.6">X1</text>
<text x="89.9" y="133">+3.3V</text>
<text x="90.2" y="135.5">GND</text>
<text x="102.1" y="135.5">GND</text>
<text x="102.4" y="133">+5V</text>
<text x="81" y="141.9">GND</text>
<text x="93.2" y="139.3">MIKROBUS</text>
<text x="111.4" y="141.9">GND</text>
<text x="58.2" y="150.7">VDD</text>
<text x="63" y="160.6">PWR</text>
<text x="71.2" y="157.1">3V3</text>
<text x="84.4" y="157.1">5V</text>
<text x="96.2" y="157.1">VDD</text>
<text x="108.9" y="157.1">VDD</text>
<text x="124.2" y="157.1">VDD</text>
<text x="144.8" y="159.6">3V3</text>
<text x="152.1" y="159.6">VDD</text>
<text x="160.6" y="159.6">5V</text>
<text x="61.3" y="164.7">R2</text>
<text x="61.3" y="167.2">470R</text>
<text x="75.2" y="167">10 uF</text>
<text x="75.5" y="162.2">C1</text>
<text x="87.9" y="164.4">C2</text>
<text x="87.9" y="167">10uF</text>
<text x="100.6" y="164.4">C3</text>
<text x="100.6" y="167">100nF</text>
<text x="113.3" y="164.4">C4</text>
<text x="113.3" y="167">100nF</text>
<text x="128.5" y="164.4">C5</text>
<text x="128.5" y="167">100nF</text>
<text x="150.3" y="173.6">PWR SEL</text>
<text x="58.1" y="174.8">GND</text>
<text x="70.8" y="174.8">GND</text>
<text x="83.5" y="174.8">GND</text>
<text x="96.2" y="174.8">GND</text>
<text x="108.9" y="174.8">GND</text>
<text x="124.1" y="174.8">GND</text>
</g>
<g font-size="2.1" fill="#fff">
<text x="241.5" y="46.9" transform="rotate(-90 241.5 46.9)">5</text>
<text x="245.3" y="49.2" transform="rotate(-90 245.3 49.2)">9</text>
<text x="86.1" y="59.4">CS</text>
<text x="108" y="59.4">SO</text>
<text x="86.1" y="62">RST</text>
<text x="86.1" y="64.5">VDD</text>
<text x="106.9" y="64.5">SCK</text>
<text x="108.7" y="62">SI</text>
<text x="86.1" y="67">TxCAN</text>
<text x="86.1" y="69.6">RxCAN</text>
<text x="104.6" y="69.3">RX0BF</text>
<text x="107.2" y="66.8">INT</text>
<text x="241.3" y="71.5" transform="rotate(-90 241.3 71.5)">1</text>
<text x="245.6" y="69" transform="rotate(-90 245.6 69)">6</text>
<text x="86.1" y="72.1">CLKOUT</text>
<text x="86.1" y="74.7">Tx0RTS</text>
<text x="86.1" y="77.2">Tx1RTS</text>
<text x="104.6" y="72.1">RX1BF</text>
<text x="105.7" y="77.2">OSC1</text>
<text x="106.4" y="74.7">GND</text>
<text x="86.1" y="79.7">Tx2RTS</text>
<text x="86.1" y="82.3">RxD</text>
<text x="105.2" y="82.3">VDDA</text>
<text x="105.6" y="79.7">OSC2</text>
<text x="86.1" y="84.8">VIO</text>
<text x="86.1" y="87.3">CANL</text>
<text x="86.1" y="89.9">CANH</text>
<text x="106.9" y="89.9">TxD</text>
<text x="107" y="84.8">VSS</text>
<text x="108" y="87.3">NC</text>
<text x="86.1" y="92.4">NC</text>
<text x="105.7" y="92.2">STBY</text>
</g>
</svg>
